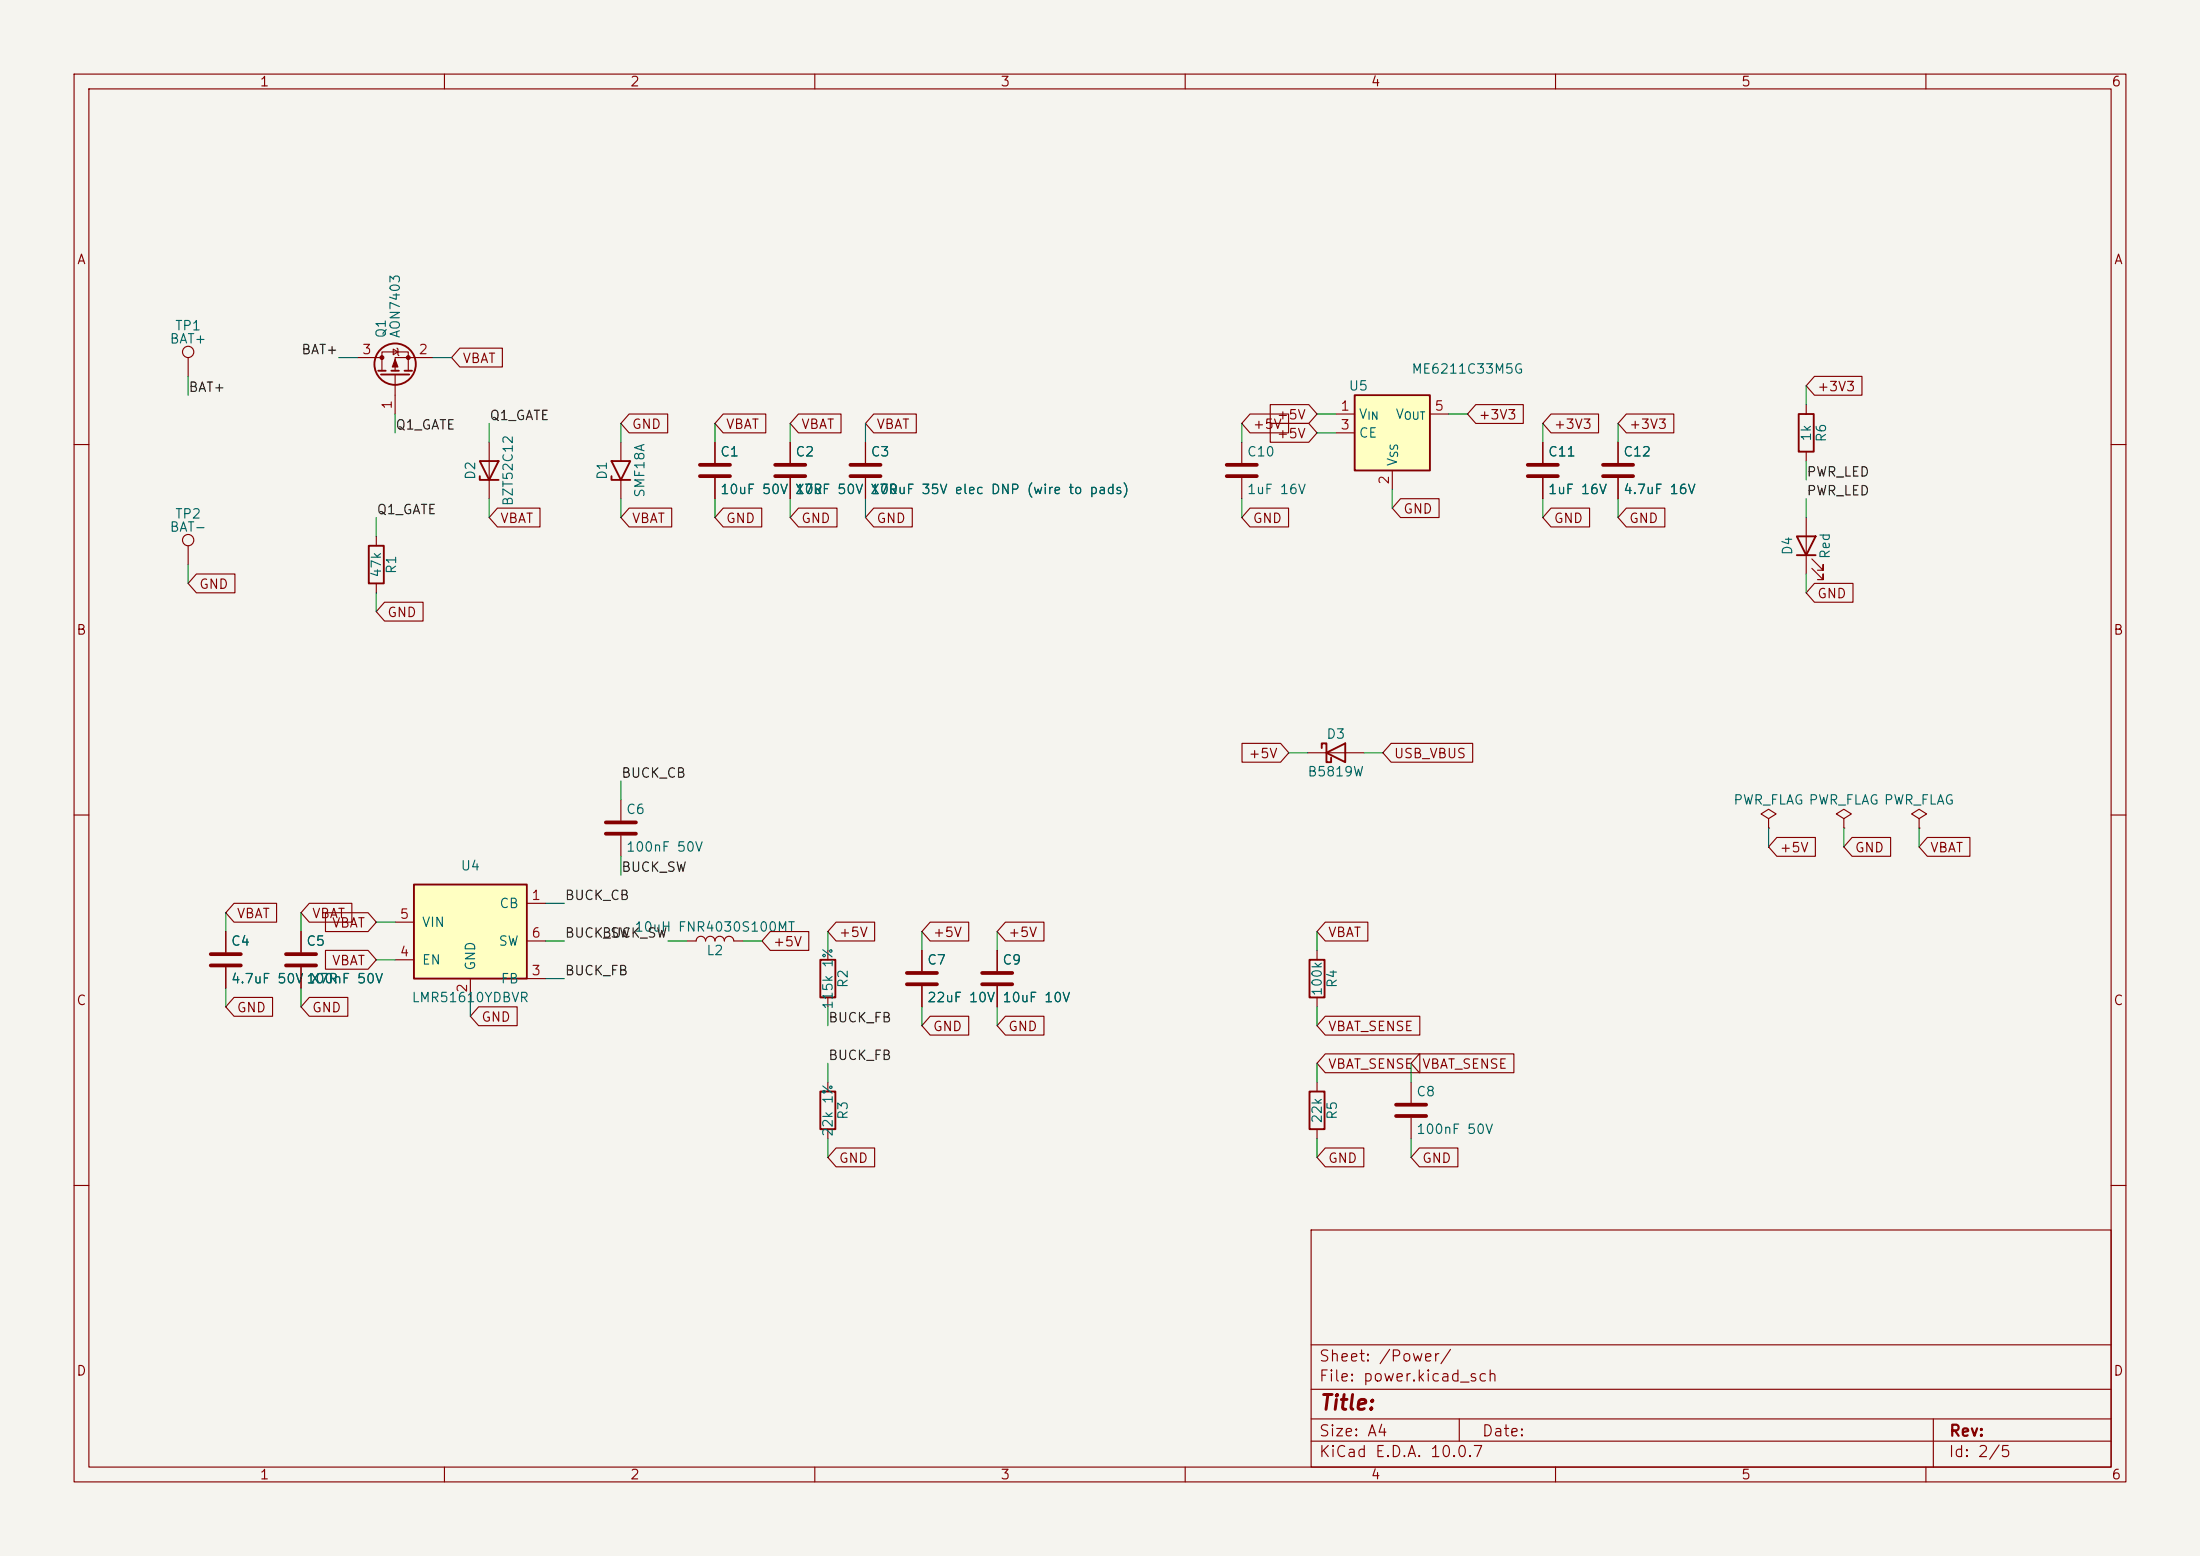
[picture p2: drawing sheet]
<svg xmlns="http://www.w3.org/2000/svg" width="297mm" height="210mm" viewBox="0 0 297 210" stroke-linecap="round" stroke-linejoin="round" font-family="sans-serif">
<path d="M0 0h297v210h-297z" fill="#f5f4ef" stroke="#f5f4ef" stroke-width=".14"/>
<g fill="none" stroke="#840000" stroke-width=".15">
<path d="M10 10h277v190h-277zM12 12h273v186h-273zM60 10v2M110 10v2M160 10v2M210 10v2M260 10v2M25.4 48.3v2.5M48.3 48.3h3.3M51.6 50v-2.5h3.5v2.5M53.1 47.1l.6 .4-.6 .4zM53.3 50.5v5.4"/>
<path d="M53.6 47l.1 .1v.8l.1 .1M58.4 48.3h-5.1v1.7M66 59.7v7.6M116.8 59.7v2.8M167.6 59.7v2.8M243.8 54.6v1.3M10 60h2M25.4 73.7v2.5M50.8 72.4v1.3M50.8 78.7v1.3M116.8 64.5v2.8M167.6 64.5v2.8"/>
<path d="M243.8 61v1.2M243.8 69.9v7.6M244.6 76.7l1.5 1.5v-.7v.7h-.7M244.6 75.4l1.5 1.6v-.8v.8h-.7M285 60h2M10 110h2M176.5 101.6h7.6M238.8 110.5l1-.6-1-.7-1.1 .7 1.1 .6v1.3M238.8 111.8h.1M248.9 110.5l1-.6-1-.7-1 .7 1 .6v1.3M248.9 111.8h.1M285 110h2"/>
<path d="M30.5 125.7v2.8M30.5 130.6v2.8M40.6 125.7v2.8M40.6 130.6v2.8M111.8 128.3v1.2M111.8 134.6v1.3M134.6 128.3v2.8M134.6 133.1v2.8M177.8 146.1v1.2M177.8 152.4v1.3M190.5 146.1v2.7M190.5 150.9v2.8"/>
<path d="M10 160h2M177 166h108v32h-108zM285 160h2M60 198v2M110 198v2M160 198v2M177 194.5h108M177 191.5h108M177 187.5h108M177 181.5h108M197 191.5v3M210 198v2"/>
<path d="M260 198v2M261 191.5v6.5"/>
<circle cx="25.4" cy="47.5" r=".76"/>
<circle cx="25.4" cy="72.9" r=".76"/>
</g>
<path d="M114.8 62.7h4.1M114.8 64.3h4.1M165.6 62.7h4.1M165.6 64.3h4.1M28.4 128.8h4.1M28.4 130.3h4.1M38.6 128.8h4.1M38.6 130.3h4.1M132.6 131.3h4.1M132.6 132.8h4.1M188.5 149.1h4M188.5 150.6h4" fill="none" stroke="#840000" stroke-width=".51"/>
<g fill="none" stroke="#840000" stroke-width=".25">
<path d="M51.1 50h1M51.4 50.5h3.8M52.8 50h1M54.6 50h1M242.8 55.9h2.1v5.1h-2.1zM49.8 73.7h2v5h-2zM64.8 64.3v.5h2.5M64.8 62.2h2.5l-1.3 2.6zM242.6 72.4h2.5l-1.3 2.5zM242.6 74.9h2.5M178.4 101v-.7h.7v2.6h.6v-.7M179.1 101.6l2.5-1.3v2.6z"/>
<path d="M110.7 129.5h2.1v5.1h-2.1zM176.8 147.3h2v5.1h-2z"/>
<circle cx="53.3" cy="49.1" r="2.79"/>
</g>
<g fill="#840000" stroke="#840000" stroke-width=".15">
<path d="M53.3 48.5l.4 1h-.7z"/>
<circle cx="51.6" cy="48.3" r=".25"/>
<circle cx="55.1" cy="48.3" r=".25"/>
</g>
<path d="M55.9 119.4h15.2v12.7h-15.2z" fill="#ffffc2"/>
<path d="M82.5 64.3v.5h2.6M82.5 62.2h2.6l-1.3 2.6zM55.9 119.4h15.2v12.7h-15.2zM176.8 129.5h2v5.1h-2zM110.7 147.3h2.1v5.1h-2.1z" fill="none" stroke="#840000" stroke-width=".25"/>
<g fill="none" stroke="#840000" stroke-width=".15">
<path d="M83.8 59.7v2.5M96.5 59.7v2.8M106.7 59.7v2.8M208.3 59.7v2.8M218.4 59.7v2.8M83.8 64.8v2.5M96.5 64.5v2.8M106.7 64.5v2.8M208.3 64.5v2.8M218.4 64.5v2.8M83.8 108v2.7M83.8 112.8v2.8"/>
<path d="M259.1 110.5l1-.6-1-.7-1 .7 1 .6v1.3M259.1 111.8h.1M53.3 129.5h2.6M53.3 124.5h2.6M63.5 132.1v2.5M71.1 121.9h2.6M71.1 132.1h2.6M71.1 127h2.6M92.7 127h1.3a.64 .64 0 0 1 .6-.6 .64 .64 0 0 1 .6 .6 .64 .64 0 0 1 .7-.6 .64 .64 0 0 1 .6 .6 .64 .64 0 0 1 .7-.6 .64 .64 0 0 1 .6 .6 .64 .64 0 0 1 .6-.6 .64 .64 0 0 1 .7 .6h1.2M124.5 128.3v2.8M124.5 133.1v2.8M177.8 128.3v1.2"/>
<path d="M177.8 134.6v1.3M111.8 146.1v1.2M111.8 152.4v1.3"/>
</g>
<path d="M94.5 62.7h4.1M94.5 64.3h4.1M104.6 62.7h4.1M104.6 64.3h4.1M206.2 62.7h4.1M206.2 64.3h4.1M216.4 62.7h4.1M216.4 64.3h4.1M81.8 111h4.1M81.8 112.5h4.1M122.4 131.3h4.1M122.4 132.8h4.1" fill="none" stroke="#840000" stroke-width=".51"/>
<path d="M182.9 53.3h10.1v10.2h-10.1z" fill="#ffffc2"/>
<path d="M182.9 53.3h10.1v10.2h-10.1z" fill="none" stroke="#840000" stroke-width=".25"/>
<g fill="none" stroke="#840000" stroke-width=".15">
<path d="M62.1 47h5.7v2.5h-5.7l-1.1-1.2zM84.9 55.9h5.2v2.5h-5.2l-1.1-1.2zM96.5 59.7v2.8M97.6 55.9h5.8v2.5h-5.8l-1.1-1.2zM106.7 59.7v2.8M107.8 55.9h5.7v2.5h-5.7l-1.1-1.2zM116.8 59.7v2.8M118 55.9h5.7v2.5h-5.7l-1.2-1.2zM168.8 55.9h5.2v2.5h-5.2l-1.2-1.2zM171.5 57.1h5.2l1.1 1.3-1.1 1.3h-5.2zM171.5 54.6h5.2l1.1 1.3-1.1 1.3h-5.2zM180.3 55.9h2.6"/>
<path d="M180.3 58.4h2.6M193 55.9h2.6M199.2 54.6h6.4v2.6h-6.4l-1.1-1.3zM208.3 59.7v2.8M209.4 55.9h6.4v2.5h-6.4l-1.1-1.2zM218.4 59.7v2.8M219.6 55.9h6.4v2.5h-6.4l-1.2-1.2zM245 50.8h6.4v2.5h-6.4l-1.2-1.2zM26.5 77.5h5.2v2.5h-5.2l-1.1-1.3zM67.2 68.6h5.7v2.5h-5.7l-1.2-1.2zM84.9 68.6h5.8v2.5h-5.8l-1.1-1.2zM96.5 64.5v2.8"/>
<path d="M97.6 68.6h5.2v2.5h-5.2l-1.1-1.2zM106.7 64.5v2.8M107.8 68.6h5.2v2.5h-5.2l-1.1-1.2zM116.8 64.5v2.8M118 68.6h5.2v2.5h-5.2l-1.2-1.2zM168.8 68.6h5.2v2.5h-5.2l-1.2-1.2zM188 63.5v2.5M189.1 67.3h5.2v2.6h-5.2l-1.1-1.3zM208.3 64.5v2.8M209.4 68.6h5.2v2.5h-5.2l-1.1-1.2zM218.4 64.5v2.8M219.6 68.6h5.2v2.5h-5.2l-1.2-1.2z"/>
<path d="M245 78.7h5.2v2.6h-5.2l-1.2-1.3zM51.9 81.3h5.2v2.5h-5.2l-1.1-1.2zM167.7 100.3h5.2l1.1 1.3-1.1 1.3h-5.2zM187.8 100.3h11v2.6h-11l-1.1-1.3zM239.9 113h5.2v2.6h-5.2l-1.1-1.3zM250 113h5.2v2.6h-5.2l-1.1-1.3zM260.2 113h5.7v2.6h-5.7l-1.1-1.3zM30.5 125.7v2.8M30.5 130.6v2.8M31.6 134.6h5.2v2.6h-5.2l-1.1-1.3zM31.6 121.9h5.7v2.6h-5.7l-1.1-1.3zM40.6 125.7v2.8"/>
<path d="M40.6 130.6v2.8M41.8 134.6h5.2v2.6h-5.2l-1.2-1.3zM41.8 121.9h5.7v2.6h-5.7l-1.2-1.3zM43.9 123.2h5.8l1.1 1.3-1.1 1.2h-5.8zM43.9 128.3h5.8l1.1 1.2-1.1 1.3h-5.8zM64.6 135.9h5.2v2.5h-5.2l-1.1-1.2zM104 125.7h5.2v2.6h-5.2l-1.1-1.3zM112.9 124.5h5.2v2.5h-5.2l-1.1-1.3zM124.5 128.3v2.8M124.5 133.1v2.8M125.6 124.5h5.2v2.5h-5.2l-1.1-1.3zM125.6 137.2h5.2v2.5h-5.2l-1.1-1.3z"/>
<path d="M134.6 128.3v2.8M134.6 133.1v2.8M135.7 137.2h5.2v2.5h-5.2l-1.1-1.3zM135.7 124.5h5.2v2.5h-5.2l-1.1-1.3zM178.9 124.5h5.8v2.5h-5.8l-1.1-1.3zM178.9 137.2h12.8v2.5h-12.8l-1.1-1.3zM112.9 154.9h5.2v2.6h-5.2l-1.1-1.3zM178.9 154.9h5.2v2.6h-5.2l-1.1-1.3zM178.9 142.2h12.8v2.6h-12.8l-1.1-1.3zM191.6 142.2h12.8v2.6h-12.8l-1.1-1.3zM191.6 154.9h5.2v2.6h-5.2l-1.1-1.3z"/>
</g>
<g fill="none" stroke="#009600" stroke-width=".15">
<path d="M25.4 50.8v2.5M45.7 48.3h2.6M53.3 55.9v2.5M58.4 48.3h2.6M66 57.2v2.5M83.8 57.2v2.5M96.5 57.2v2.5M106.7 57.2v2.5M116.8 57.2v2.5M167.6 57.2v2.5M177.8 58.4h2.5M177.8 55.9h2.5"/>
<path d="M195.6 55.9h2.5M208.3 57.2v2.5M218.4 57.2v2.5M243.8 52.1v2.5M25.4 76.2v2.5M50.8 69.9v2.5M66 67.3v2.6M83.8 67.3v2.6M96.5 67.3v2.6M106.7 67.3v2.6M116.8 67.3v2.6M167.6 67.3v2.6"/>
<path d="M188 66v2.6M208.3 67.3v2.6M218.4 67.3v2.6M243.8 62.2v2.6M243.8 67.3v2.6M243.8 77.5v2.5M50.8 80v2.6M83.8 105.4v2.6M83.8 115.6v2.5M174 101.6h2.5M184.1 101.6h2.6M238.8 111.8v2.5"/>
<path d="M248.9 111.8v2.5M259.1 111.8v2.5M30.5 123.2v2.5M30.5 133.4v2.5M40.6 123.2v2.5M40.6 133.4v2.5M50.8 124.5h2.5M50.8 129.5h2.5M63.5 134.6v2.6M73.7 127h2.5M73.7 121.9h2.5M73.7 132.1h2.5"/>
<path d="M90.2 127h2.5M100.3 127h2.6M111.8 125.7v2.6M111.8 135.9v2.5M124.5 125.7v2.6M124.5 135.9v2.5M134.6 125.7v2.6M134.6 135.9v2.5M177.8 125.7v2.6M177.8 135.9v2.5M111.8 143.5v2.6M111.8 153.7v2.5"/>
<path d="M177.8 143.5v2.6M177.8 153.7v2.5M190.5 143.5v2.6M190.5 153.7v2.5"/>
</g>
<text font-size="2" fill="#840000" x="178" y="190.8">Title:</text>
<g font-size="1.5" fill="#840000">
<text x="178" y="184.1">Sheet: /Power/</text>
<text x="178" y="186.8">File: power.kicad_sch</text>
<text x="178" y="197">KiCad E.D.A. 10.0.7</text>
<text x="178" y="194.2">Size: A4</text>
<text x="200" y="194.2">Date:</text>
<text x="263" y="197">Id: 2/5</text>
<text x="263" y="194.2">Rev:</text>
</g>
<g font-size="1.3" fill="#840000">
<text x="35" y="12">1</text>
<text x="85" y="12">2</text>
<text x="135" y="12">3</text>
<text x="185" y="12">4</text>
<text x="235" y="12">5</text>
<text x="285" y="12">6</text>
<text x="10.3" y="36">A</text>
<text x="285.3" y="36">A</text>
<text x="62.4" y="49.3">VBAT</text>
<text x="245.2" y="53.1">+3V3</text>
<text x="85.2" y="58.2">GND</text>
<text x="97.9" y="58.2">VBAT</text>
<text x="108.1" y="58.2">VBAT</text>
<text x="118.2" y="58.2">VBAT</text>
<text x="169" y="58.2">+5V</text>
<text x="172.3" y="59.5">+5V</text>
<text x="172.3" y="56.9">+5V</text>
<text x="199.5" y="56.9">+3V3</text>
<text x="209.7" y="58.2">+3V3</text>
<text x="219.8" y="58.2">+3V3</text>
<text x="67.4" y="70.9">VBAT</text>
<text x="85.2" y="70.9">VBAT</text>
<text x="97.9" y="70.9">GND</text>
<text x="108.1" y="70.9">GND</text>
<text x="118.2" y="70.9">GND</text>
<text x="169" y="70.9">GND</text>
<text x="189.4" y="69.6">GND</text>
<text x="209.7" y="70.9">GND</text>
<text x="219.8" y="70.9">GND</text>
<text x="26.8" y="79.8">GND</text>
<text x="52.2" y="83.6">GND</text>
<text x="245.2" y="81.1">GND</text>
<text x="10.2" y="86">B</text>
<text x="285.2" y="86">B</text>
<text x="168.5" y="102.7">+5V</text>
<text x="188.1" y="102.7">USB_VBUS</text>
<text x="240.2" y="115.4">+5V</text>
<text x="250.3" y="115.4">GND</text>
<text x="260.5" y="115.4">VBAT</text>
<text x="31.9" y="124.2">VBAT</text>
<text x="42" y="124.2">VBAT</text>
<text x="44.7" y="125.5">VBAT</text>
<text x="44.7" y="130.6">VBAT</text>
<text x="104.3" y="128.1">+5V</text>
<text x="113.2" y="126.8">+5V</text>
<text x="125.9" y="126.8">+5V</text>
<text x="136" y="126.8">+5V</text>
<text x="179.2" y="126.8">VBAT</text>
<text x="10.2" y="136">C</text>
<text x="31.9" y="136.9">GND</text>
<text x="42" y="136.9">GND</text>
<text x="285.2" y="136">C</text>
<text x="64.9" y="138.2">GND</text>
<text x="125.9" y="139.5">GND</text>
<text x="136" y="139.5">GND</text>
<text x="179.2" y="139.5">VBAT_SENSE</text>
<text x="179.2" y="144.6">VBAT_SENSE</text>
<text x="191.9" y="144.6">VBAT_SENSE</text>
<text x="113.2" y="157.3">GND</text>
<text x="179.2" y="157.3">GND</text>
<text x="191.9" y="157.3">GND</text>
<text x="10.2" y="186">D</text>
<text x="285.2" y="186">D</text>
<text x="35" y="200">1</text>
<text x="85" y="200">2</text>
<text x="135" y="200">3</text>
<text x="185" y="200">4</text>
<text x="235" y="200">5</text>
<text x="285" y="200">6</text>
</g>
<g font-size="1.3" fill="#006464">
<text x="22.8" y="46.7">BAT+</text>
<text x="23.5" y="44.9">TP1</text>
<text x="52.4" y="45.7" transform="rotate(-90 52.4 45.7)">Q1</text>
<text x="54.3" y="45.7" transform="rotate(-90 54.3 45.7)">AON7403</text>
<text x="182" y="53">U5</text>
<text x="190.5" y="50.7">ME6211C33M5G</text>
<text x="183.4" y="56.8">V</text>
<text x="183.4" y="59.4">CE</text>
<text x="188.3" y="56.8">V</text>
<text x="244.8" y="59.7" transform="rotate(-90 244.8 59.7)">1k</text>
<text x="246.8" y="59.8" transform="rotate(-90 246.8 59.8)">R6</text>
<text x="64.5" y="64.9" transform="rotate(-90 64.5 64.9)">D2</text>
<text x="82.2" y="64.9" transform="rotate(-90 82.2 64.9)">D1</text>
<text x="97.1" y="61.9">C1</text>
<text x="107.3" y="61.9">C2</text>
<text x="117.5" y="61.9">C3</text>
<text x="168.3" y="61.9">C10</text>
<text x="188.9" y="63" transform="rotate(-90 188.9 63)">V</text>
<text x="208.9" y="61.9">C11</text>
<text x="219.1" y="61.9">C12</text>
<text x="23.5" y="70.3">TP2</text>
<text x="69.5" y="68.4" transform="rotate(-90 69.5 68.4)">BZT52C12</text>
<text x="87.3" y="67.3" transform="rotate(-90 87.3 67.3)">SMF18A</text>
<text x="97.1" y="67">10uF 50V</text>
<text x="107.2" y="67">X7R</text>
<text x="107.3" y="67">10uF 50V</text>
<text x="117.4" y="67">X7R</text>
<text x="117.5" y="67">100uF 35V elec DNP (wire to pads)</text>
<text x="168.3" y="67">1uF 16V</text>
<text x="208.9" y="67">1uF 16V</text>
<text x="219.1" y="67">4.7uF 16V</text>
<text x="22.8" y="72.1">BAT-</text>
<text x="53.8" y="77.6" transform="rotate(-90 53.8 77.6)">R1</text>
<text x="242.3" y="75" transform="rotate(-90 242.3 75)">D4</text>
<text x="247.3" y="75.5" transform="rotate(-90 247.3 75.5)">Red</text>
<text x="51.8" y="78.1" transform="rotate(-90 51.8 78.1)">47k</text>
<text x="179" y="100">D3</text>
<text x="176.4" y="105.1">B5819W</text>
<text x="84.4" y="110.2">C6</text>
<text x="233.9" y="108.9">PWR_FLAG PWR_FLAG PWR_FLAG</text>
<text x="62.1" y="117.8">U4</text>
<text x="84.4" y="115.3">100nF 50V</text>
<text x="56.9" y="125.4">VIN</text>
<text x="67.3" y="122.9">CB</text>
<text x="31.1" y="128">C4</text>
<text x="41.3" y="128">C5</text>
<text x="56.9" y="130.5">EN</text>
<text x="64.5" y="131.1" transform="rotate(-90 64.5 131.1)">GND</text>
<text x="67.2" y="128">SW</text>
<text x="85.6" y="126.1">10uH FNR4030S100MT</text>
<text x="95.3" y="129.2">L2</text>
<text x="125.1" y="130.5">C7</text>
<text x="135.2" y="130.5">C9</text>
<text x="31.1" y="133">4.7uF 50V 100nF 50V</text>
<text x="41.8" y="133">X7R</text>
<text x="55.5" y="135.6">LMR51610YDBVR</text>
<text x="67.5" y="133">FB</text>
<text x="112.7" y="136.3" transform="rotate(-90 112.7 136.3)">115k 1%</text>
<text x="114.8" y="133.4" transform="rotate(-90 114.8 133.4)">R2</text>
<text x="125.1" y="135.6">22uF 10V</text>
<text x="135.2" y="135.6">10uF 10V</text>
<text x="178.8" y="134.5" transform="rotate(-90 178.8 134.5)">100k</text>
<text x="180.8" y="133.4" transform="rotate(-90 180.8 133.4)">R4</text>
<text x="191.1" y="148.3">C8</text>
<text x="112.7" y="153.5" transform="rotate(-90 112.7 153.5)">22k 1%</text>
<text x="114.8" y="151.2" transform="rotate(-90 114.8 151.2)">R3</text>
<text x="178.8" y="151.7" transform="rotate(-90 178.8 151.7)">22k</text>
<text x="180.8" y="151.2" transform="rotate(-90 180.8 151.2)">R5</text>
<text x="191.1" y="153.4">100nF 50V</text>
</g>
<g font-size="1.3" fill="#0f0f0f">
<text x="25.4" y="53.2">BAT+</text>
<text x="40.6" y="48.1">BAT+</text>
<text x="53.3" y="58.3">Q1_GATE</text>
<text x="66" y="57">Q1_GATE</text>
<text x="243.8" y="64.6">PWR_LED</text>
<text x="50.8" y="69.7">Q1_GATE</text>
<text x="243.8" y="67.2">PWR_LED</text>
<text x="83.8" y="105.3">BUCK_CB</text>
<text x="83.8" y="118">BUCK_SW</text>
<text x="76.2" y="121.8">BUCK_CB</text>
<text x="76.2" y="126.9">BUCK_SW</text>
<text x="76.2" y="132">BUCK_FB</text>
<text x="81.2" y="126.9">BUCK_SW</text>
<text x="111.7" y="138.3">BUCK_FB</text>
<text x="111.7" y="143.4">BUCK_FB</text>
</g>
<g font-size="1.3" fill="#a90000">
<text x="48.8" y="48.1">3</text>
<text x="56.4" y="48.1">2</text>
<text x="53.2" y="55.3" transform="rotate(-90 53.2 55.3)">1</text>
<text x="180.9" y="55.7">1</text>
<text x="180.9" y="58.3">3</text>
<text x="193.6" y="55.7">5</text>
<text x="187.8" y="65.5" transform="rotate(-90 187.8 65.5)">2</text>
<text x="53.9" y="124.3">5</text>
<text x="71.7" y="121.8">1</text>
<text x="53.9" y="129.4">4</text>
<text x="71.7" y="131.9">3</text>
<text x="71.7" y="126.9">6</text>
<text x="63.4" y="134.1" transform="rotate(-90 63.4 134.1)">2</text>
</g>
<g font-size="1" fill="#006464">
<text x="184.5" y="56.9">IN</text>
<text x="189.4" y="56.9">OUT</text>
<text x="189" y="61.9" transform="rotate(-90 189 61.9)">SS</text>
</g>
</svg>
